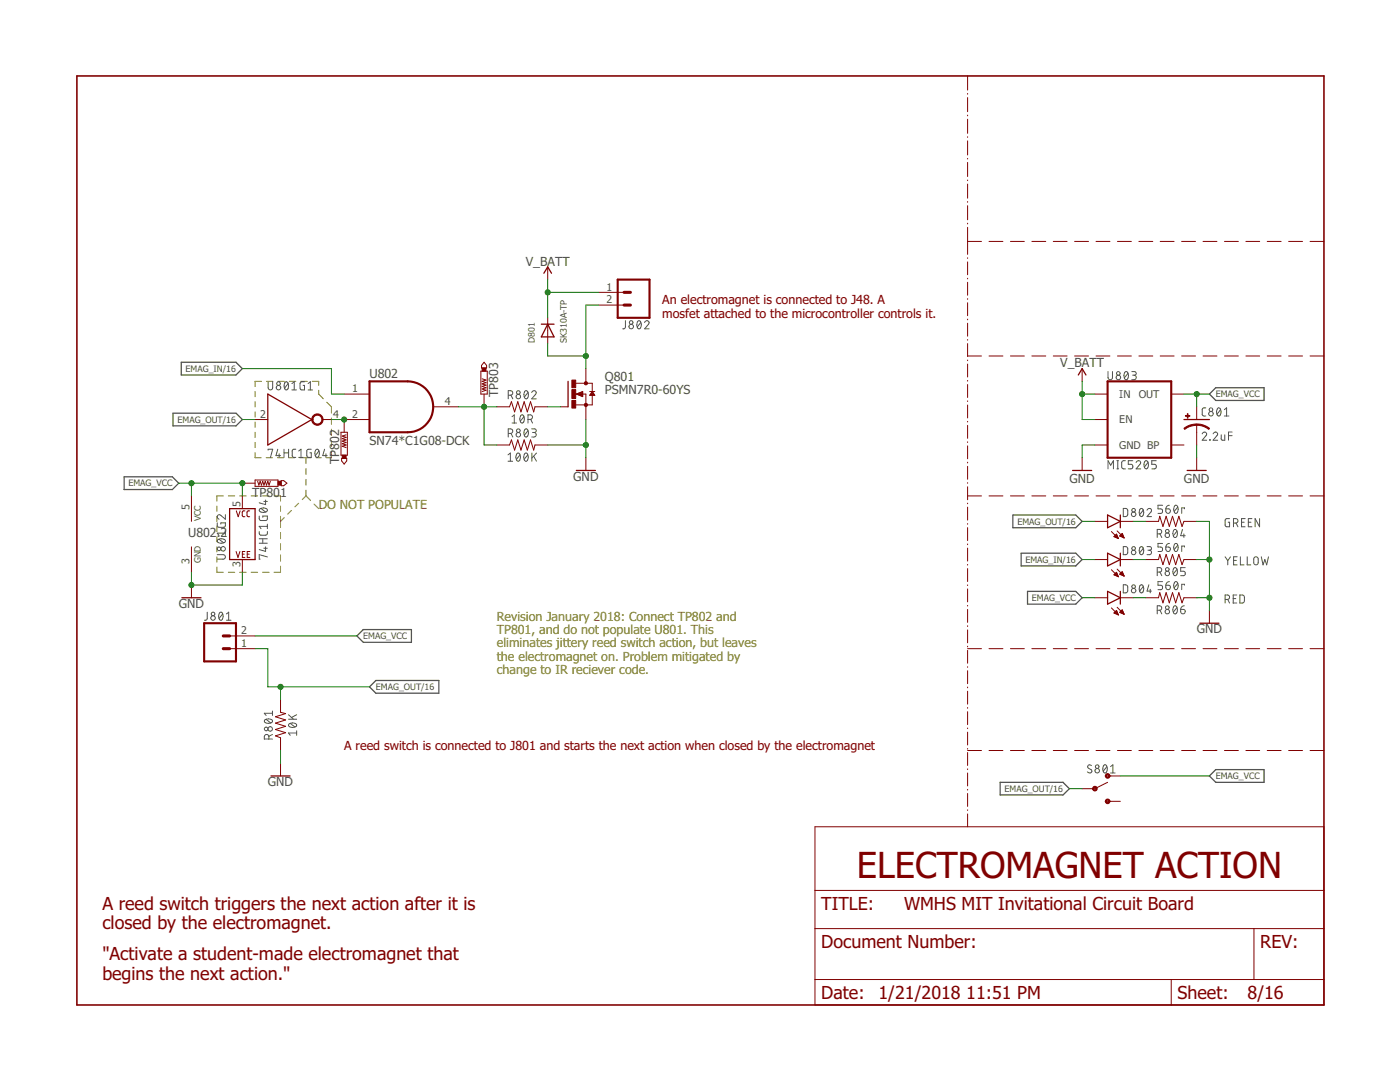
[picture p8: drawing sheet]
<svg xmlns="http://www.w3.org/2000/svg" width="279mm" height="216mm" viewBox="0 0 279 216" stroke-linecap="round" stroke-linejoin="round" font-family="sans-serif">
<g fill="none" stroke="#808000" stroke-width=".2">
<path d="M50.9 78.1v1.1M52.2 76.1h-1.3v1M53.2 76.1h1.3M55.5 76.1h1.2M57.7 76.1h1.3M60 76.1h1.3M62.3 76.1h1.3v.8M63.6 77.9v.7l.9 1M44.6 99h-1.3v1M45.6 99h1.2M47.8 99h1.3M50.1 99h1.3"/>
<path d="M50.9 80.2v1M50.9 82.2v1M50.9 84.2v1.1M50.9 86.3v1M50.9 88.3v1M50.9 90.3v1h1.2M52.4 99h1.3M53.1 91.3h1.3M54.7 99h1.3v1M55.4 91.3h1.2M57.6 91.3h1.2M59.8 91.3h2.3"/>
<path d="M61.1 99l-.8 .7M61.1 91.3v1.2M61.1 93.5v1.2M61.1 95.7v1.1M61.1 97.8v1.2M61.1 99l.9 .9M63.1 91.3h1M65.2 80.3l.9 .9v1.2M66.1 90.1v1.2h-1M66.1 83.4v1.2M66.1 85.6v1.3M66.1 87.9v1.2"/>
<path d="M43.3 101v1M43.3 103v1.1M43.3 105.1v1M43.3 107.1v1M43.3 109.1v1M43.3 111.1v1.1M43.3 113.2v1h1.3M45.6 114.2h1.2M47.8 114.2h1.3M50.1 114.2h1.3M52.4 114.2h1.3M56 113v1.2h-1.3"/>
<path d="M56 101v1M56 103v2.3M56 106.3v1.2M56 108.5v1.2M56 110.7v1.3M56.7 103.3l-.7 .7M58.2 101.9l-.8 .7M59.6 100.4l-.7 .7M62.7 100.6l.9 .9"/>
</g>
<g fill="none" stroke="#505050" stroke-width=".2">
<path d="M53.5 76.2v1.2a.46 .46 0 0 0 .5 .4 .46 .46 0 0 0 .4-.4v-1.2M56.9 76.3l.2-.1a.97 .97 0 0 1 0 1.6 1.02 1.02 0 0 1-.2-1.5zM57.5 76.5l-.7 .9M58.3 76.5l.4-.3v1.6M58.3 77.8h.9M60.8 76.2h-.7l-.2 .2v1l.2 .4h.7v-.9h-.3M61.5 77.8h.9M61.5 76.5l.4-.3v1.6M101.4 78.9h.5a.46 .46 0 0 0 .4-.5 .46 .46 0 0 0-.4-.4h-.5v1.6M102 78.9l.3 .7M104.8 78.1l.2-.1a.97 .97 0 0 1 0 1.6 1.02 1.02 0 0 1-.2-1.5zM105.4 78.3l-.8 .9"/>
<path d="M106.1 78.3a.45 .45 0 0 1 .6-.3 .45 .45 0 0 1 .2 .7l-.8 .9h.9M124.8 64v1.4l-.2 .2h-.3M127.3 64.1l.2-.1a.95 .95 0 0 1 0 1.6 1.04 1.04 0 0 1-.2-1.5zM127.9 64.3l-.7 1M128.7 64.3a.44 .44 0 0 1 .6-.3 .44 .44 0 0 1 .1 .7l-.7 .9h.8M221.1 74.1v1.2a.44 .44 0 0 0 .5 .5 .44 .44 0 0 0 .4-.5v-1.2M224.5 74.3l.2-.2a.95 .95 0 0 1 0 1.7 1.04 1.04 0 0 1-.2-1.5zM225.1 74.5l-.7 .9M225.9 74.1h.5a.36 .36 0 0 1 .4 .4 .36 .36 0 0 1-.4 .4h-.4M226.3 74.9a.46 .46 0 0 1 .5 .4 .46 .46 0 0 1-.5 .5h-.4M53 99.8v.9l-1.3-.4M53.5 89.8v-.2h.9l-.4 1.7"/>
<path d="M55.4 89.6l-.3 1.3h.9M55.7 90.6v.7M56.7 89.6v1.7M56.7 90.4h.9M57.6 89.6v1.7M59 89.6l-.5 .1-.2 .3v1l.2 .2 .5 .1M59.6 91.3h.9M59.6 90l.5-.4v1.7M62.1 89.6l-.7 .1-.1 .2-.1 1 .2 .3 .7 .1v-.9h-.3M63.1 89.7l.2-.1a.97 .97 0 0 1 0 1.7 1 1 0 0 1-.2-1.6zM63.6 90l-.7 .9M64.8 89.6l-.4 1.3h.9"/>
<path d="M65 90.6v.7M101.4 90.8l.5-.4v1.6M101.4 92h.9M101.4 86.5h.5a.46 .46 0 0 0 .4-.5 .46 .46 0 0 0-.4-.4h-.5v1.6M102 86.5l.3 .7M102.2 83.1l.4-.3v1.6M102.2 84.4h.9M103.2 90.5l.2-.1a.97 .97 0 0 1 0 1.6 1.02 1.02 0 0 1-.2-1.5zM103.8 90.8l-.7 .9M103.9 82.9l.3-.1a.97 .97 0 0 1 0 1.6 1.02 1.02 0 0 1-.3-1.5zM104.6 83.1l-.8 1M104.7 90.5l.3-.1a.95 .95 0 0 1 0 1.6 1.04 1.04 0 0 1-.3-1.5z"/>
<path d="M104.8 85.7l.2-.1a.97 .97 0 0 1 0 1.6 1.02 1.02 0 0 1-.2-1.5zM105.3 90.8l-.7 .9M105.4 83.7h.4a.46 .46 0 0 0 .5-.5 .46 .46 0 0 0-.5-.4h-.4v1.6M105.4 85.9l-.8 .9M105.9 83.7l.4 .7M106.1 85.6h.6a.36 .36 0 0 1 .3 .3 .36 .36 0 0 1-.3 .4h-.4M106.2 90.4v1.6M106.5 91l.6 1M106.6 86.3a.46 .46 0 0 1 .4 .5 .46 .46 0 0 1-.4 .4h-.5M107.1 90.4l-.9 1M221.1 93.6v-1.7l.6 .9 .5-.9v1.7M222.9 93.6h.3"/>
<path d="M222.9 91.9h.3M223.1 91.9v1.7M224.6 91.9h-.5l-.2 .4 .1 1.2 .6 .1M226.1 91.9h-.9v.7h.5a.46 .46 0 0 1 .4 .5 .46 .46 0 0 1-.4 .5h-.5M226.7 92.3a.44 .44 0 0 1 .7-.4 .44 .44 0 0 1 .1 .7l-.8 1h.9M228.5 92l.2-.1a.97 .97 0 0 1 0 1.7 1.01 1.01 0 0 1-.2-1.6zM229.1 92.3l-.7 .9M230.8 91.9h-.9v.7h.5a.46 .46 0 0 1 .4 .5 .46 .46 0 0 1-.4 .5h-.5M239.9 86.6a.44 .44 0 0 1 .7-.4 .44 .44 0 0 1 .1 .7l-.8 .9h.9M240.6 81.4h-.5l-.2 .3v1.1l.2 .2h.5M241.4 87.7l.1 .1zM242.1 86.6a.44 .44 0 0 1 .6-.4 .44 .44 0 0 1 .2 .7l-.8 .9h.9"/>
<path d="M243 81.5l.2-.1a.97 .97 0 0 1 0 1.6 1.02 1.02 0 0 1-.2-1.5zM243.6 81.7l-.7 1M243.7 86.8v.9l.3 .1h.4v-1M244.3 83h1M244.3 81.7l.5-.3v1.6M245.2 86.9h.7M245.9 86.2h-.7v1.6M43.3 110.7h1.2a.44 .44 0 0 1 .5 .4 .44 .44 0 0 1-.5 .5h-1.2M43.3 104.3v.6l.3 .3h1l.4-.2v-.7h-.9v.3M43.5 107.7a1.02 1.02 0 0 1 1.5 .2 .97 .97 0 0 1-1.7 0zM43.7 107.6l.9 .7M45 102.7v.9l-.9-.8a.44 .44 0 0 0-.7 .2 .44 .44 0 0 0 .3 .6"/>
<path d="M45 106.4h-1.7l.4 .4M45 105.9v.9M51.7 106.1l.1 .5 .3 .2h1l.2-.2 .1-.5M51.7 103v.5l.3 .3 1 .1 .3-.2 .1-.7h-.9v.2M51.7 108.4h1.7M51.7 107.5h1.7M51.8 101.6a1.02 1.02 0 0 1 1.6 .2 .97 .97 0 0 1-1.7 0zM52.1 101.5l.9 .7M52.5 107.5v.9M52.6 109.4h.8M52.6 100.1h.8M53 109.1v.9l-1.3-.3"/>
<path d="M53.4 111.1l-1.7-.4v.9h.2M53.4 104.6v.9M53.4 105h-1.7l.4 .5M224.2 116.7h.6l.2 .3v1l-.2 .3h-.6zM224.2 109.1h.6l.2 .2v1.1l-.2 .3h-.6zM224.2 101.5h.6l.2 .2v1.1l-.2 .2-.6 .1zM227.6 116.8l.2-.1a.93 .93 0 0 1 0 1.6 1.02 1.02 0 0 1-.2-1.5zM227.6 109.2l.2-.1a.93 .93 0 0 1 0 1.6 1.02 1.02 0 0 1-.2-1.5zM227.6 101.6l.2-.1a.95 .95 0 0 1 0 1.6 1.06 1.06 0 0 1-.2-1.5zM228.2 117.1l-.8 .8M228.2 109.4l-.8 .9M228.2 101.8l-.8 .9"/>
<path d="M228.9 109.1h.5a.36 .36 0 0 1 .4 .3 .36 .36 0 0 1-.4 .4h-.3M228.9 101.8a.44 .44 0 0 1 .6-.3 .44 .44 0 0 1 .2 .7l-.8 .9h.9M229.3 116.7l-.4 1.2h.9M229.4 109.8a.44 .44 0 0 1 .4 .4 .44 .44 0 0 1-.4 .5h-.5M229.6 117.6v.7M230.9 114.2h.5a.44 .44 0 0 0 .5-.5 .44 .44 0 0 0-.5-.4h-.5v1.6M230.9 106.5h.5a.44 .44 0 0 0 .5-.4 .44 .44 0 0 0-.5-.5h-.5v1.7M231.5 114.2l.4 .7M231.5 106.5l.4 .8M232 116.1h-.9v.7h.5a.45 .45 0 0 1 .4 .4 .45 .45 0 0 1-.4 .5h-.5M232 108.4h-.9v.8h.5a.45 .45 0 0 1 .4 .4 .45 .45 0 0 1-.4 .4h-.5M232 100.8h-.9v.7h.5a.46 .46 0 0 1 .4 .5 .46 .46 0 0 1-.4 .4h-.5"/>
<path d="M232.7 116.8h.5a.45 .45 0 0 1 .4 .5 .45 .45 0 0 1-.5 .4 .45 .45 0 0 1-.4-.5zM232.7 109.2h.5a.45 .45 0 0 1 .4 .5 .45 .45 0 0 1-.5 .3 .45 .45 0 0 1-.4-.4zM232.7 101.5h.5a.45 .45 0 0 1 .4 .5 .45 .45 0 0 1-.5 .4 .45 .45 0 0 1-.4-.4zM233.4 116.1l-.4 .1-.3 .6M233.4 108.4l-.4 .2-.3 .6M233.4 100.8l-.4 .1-.3 .6M234.3 113.4l.2-.1a.95 .95 0 0 1 0 1.6 1 1 0 0 1-.2-1.5zM234.3 105.7l.2-.1a.95 .95 0 0 1 0 1.7 1 1 0 0 1-.2-1.6zM234.4 116.2l.3-.1a.93 .93 0 0 1 0 1.6 1.02 1.02 0 0 1-.3-1.5zM234.4 108.5l.3-.1a.93 .93 0 0 1 0 1.6 1.02 1.02 0 0 1-.3-1.5zM234.4 100.9l.3-.1a.95 .95 0 0 1 0 1.6 1.06 1.06 0 0 1-.3-1.5zM234.9 113.6l-.7 .9"/>
<path d="M234.9 106l-.7 .9M235.1 116.4l-.8 .9M235.1 108.8l-.8 .9M235.1 101.2l-.8 .9M236 105.6l-.4 1.3h.9M236.3 106.5v.8M236.4 101.5v-.2h-.6v1.1M236.4 109.2v-.2h-.6v1M236.4 116.8v-.2h-.6v1.1M236.5 113.3h-.9v.7h.6a.45 .45 0 0 1 .3 .4 .45 .45 0 0 1-.3 .5h-.6M244.5 119.6h.4a.44 .44 0 0 0 .5-.4 .44 .44 0 0 0-.5-.5h-.4v1.6M244.5 111.1l.5 .8"/>
<path d="M245 119.6l.4 .7M245 111.9v.8M245.4 103.5h-.7l-.2 .2v1l.2 .4h.7v-.9h-.3M245.6 111.1l-.6 .8M246.1 119.4h.5M246.2 104.4h.4a.44 .44 0 0 0 .5-.5 .44 .44 0 0 0-.5-.4h-.4v1.6M246.2 111.8h.5M246.7 104.4l.4 .7M246.8 118.7h-.7v1.6h.7M246.9 111.1h-.7v1.6h.7M247.4 118.7h.7l.2 .3v.9l-.2 .4h-.7zM247.5 111.1v1.6h.8"/>
<path d="M247.8 104.2h.5M248.5 103.5h-.7v1.6h.7M248.9 111.1v1.6h.7M249.1 104.2h.6M249.9 103.5h-.8v1.6h.8M250.3 111.2l.4-.1 .3 .1 .1 1.1a.44 .44 0 0 1-.4 .4 .44 .44 0 0 1-.5-.4zM251.4 103.5v1.6l-.9-1.6v1.6M251.7 111.1l.4 1.6 .3-1.1 .4 1.1 .4-1.6M41.4 122.2l-.1 1.3-.5 .3M43.8 122.3l.3-.1a.95 .95 0 0 1 0 1.6 1 1 0 0 1-.3-1.5zM44.4 122.5l-.7 .9M45.2 123.8h.9"/>
<path d="M45.2 122.5l.4-.3v1.6M230.9 121.8h.5a.44 .44 0 0 0 .5-.5 .44 .44 0 0 0-.5-.4h-.5v1.6M231.5 121.8l.4 .7M234.3 121l.2-.1a.95 .95 0 0 1 0 1.6 1 1 0 0 1-.2-1.5zM234.9 121.2l-.7 .9M235.6 121.6h.6a.45 .45 0 0 1 .3 .5 .45 .45 0 0 1-.5 .4 .45 .45 0 0 1-.4-.5zM236.3 120.9l-.4 .1-.3 .6M52.9 143.6a1.02 1.02 0 0 1 1.5 .3 .97 .97 0 0 1-1.7 0zM53.1 143.5l.9 .8M53.7 147.5v-.5a.46 .46 0 0 0-.5-.4 .46 .46 0 0 0-.5 .4v.5h1.7M54.4 146.6l-.7 .3M54.4 142.3h-1.7l.4 .5"/>
<path d="M54.4 141.9v.9M57.6 143.5h1.6M57.6 142.6l1 .9M57.7 144.5a1.04 1.04 0 0 1 1.5 .2 .95 .95 0 0 1-1.6 0zM57.9 144.3l.9 .8M59.2 146.3h-1.6l.3 .4M59.2 145.8v.9M59.2 142.6l-1 .6M217.8 152.8a.41 .41 0 0 0-.5-.2 .41 .41 0 0 0-.2 .6l.6 .4a.4 .4 0 0 1 .1 .6 .4 .4 0 0 1-.6-.1l-.2-.1M220.3 152.7l.2-.1a.97 .97 0 0 1 0 1.6 1.02 1.02 0 0 1-.2-1.5zM220.9 153l-.7 .9M221.6 153l.5-.4v1.6"/>
<path d="M221.6 154.2h.9"/>
<circle cx="55.6" cy="77.4" r=".45"/>
<circle cx="55.6" cy="76.5" r=".36"/>
<circle cx="103.4" cy="79.1" r=".45"/>
<circle cx="103.4" cy="78.3" r=".36"/>
<circle cx="126" cy="64.3" r=".36"/>
<circle cx="126" cy="65.2" r=".46"/>
<circle cx="223.2" cy="74.5" r=".36"/>
<circle cx="223.2" cy="75.3" r=".46"/>
<circle cx="103.4" cy="85.9" r=".36"/>
<circle cx="103.4" cy="86.7" r=".44"/>
<circle cx="241.7" cy="82.6" r=".45"/>
<circle cx="241.7" cy="81.7" r=".36"/>
<circle cx="43.7" cy="109.5" r=".35"/>
<circle cx="44.5" cy="109.5" r=".46"/>
<circle cx="226.2" cy="117.1" r=".36"/>
<circle cx="226.2" cy="109.4" r=".36"/>
<circle cx="226.2" cy="101.8" r=".36"/>
<circle cx="226.2" cy="117.9" r=".46"/>
<circle cx="226.2" cy="110.2" r=".46"/>
<circle cx="226.2" cy="102.6" r=".45"/>
<circle cx="233" cy="114.4" r=".45"/>
<circle cx="233" cy="106.8" r=".45"/>
<circle cx="233" cy="106" r=".36"/>
<circle cx="233" cy="113.6" r=".36"/>
<circle cx="42.5" cy="123.3" r=".45"/>
<circle cx="42.5" cy="122.5" r=".36"/>
<circle cx="233" cy="122" r=".45"/>
<circle cx="233" cy="121.2" r=".36"/>
<circle cx="53.1" cy="145.5" r=".35"/>
<circle cx="53.9" cy="145.4" r=".46"/>
<circle cx="219" cy="153.8" r=".45"/>
<circle cx="219" cy="153" r=".36"/>
</g>
<path d="M36.2 72.3h10.9l1.3 1.3-1.3 1.2h-10.9zM241.4 78.6l1.2-1.2h9.7v2.5h-9.7zM24.8 95.1h9.6l1.3 1.3-1.3 1.3h-9.6zM34.5 82.4h12.6l1.3 1.3-1.3 1.3h-12.6zM202.1 102.8h12.6l1.3 1.2-1.3 1.3h-12.6zM203.8 110.4h10.9l1.3 1.3-1.3 1.2h-10.9zM205.1 118h9.6l1.3 1.3-1.3 1.2h-9.6zM71.2 126.9l1.3-1.3h9.6v2.6h-9.6zM73.7 137.1l1.3-1.3h12.6v2.5h-12.6zM199.6 156.1h12.6l1.2 1.3-1.2 1.2h-12.6zM241.4 154.8l1.2-1.2h9.7v2.5h-9.7z" fill="none" stroke="#505050" stroke-width=".25"/>
<g fill="none" stroke="#800000" stroke-width=".2">
<path d="M193.1 15.2v2.8M193.1 18.6v.2M193.1 19.5v2.8M193.1 23v.1M193.1 23.8v2.8M193.1 27.3v.1M193.1 28.1v2.8M193.1 31.6v.1M193.1 32.4v2.8M193.1 35.9v.1M193.1 36.7v2.8M109.3 53.3v2.5"/>
<path d="M119.5 58.3h5M193.1 40.2v.2M193.1 41v2.9M193.1 44.5v.2M193.1 45.4v5.4M193.1 51.4v.2M193.1 52.3v2.5M193.1 55.5v.1M193.1 56.3v2.6M193.1 59.6v.1M193.1 48.2h2.8M197.4 48.2h2.8"/>
<path d="M201.7 48.2h2.7M205.9 48.2h2.8M210.2 48.2h2.8M214.5 48.2h2.7M218.7 48.2h2.8M223 48.2h2.8M227.3 48.2h2.8M231.5 48.2h2.8M235.8 48.2h2.8M240.1 48.2h2.8M244.4 48.2h2.7M248.6 48.2h2.8"/>
<path d="M252.9 48.2h2.8M257.2 48.2h2.7M261.5 48.2h2.7M68.7 78.6h5M96 74.1h1.2v4.5h-1.2zM96.2 75.6l.8 .2-.8 .3 .8 .2-.8 .3 .8 .3-.8 .2 .8 .3-.8 .2 .8 .3-.8 .2M96.6 72.3l.5 .6v.5h-1v-.5zM96.6 78.6v2.6M109.3 63.4v5.1M114.8 78.6h2.1v5.1M114.9 76.5h3.3v1.6M115 78.6l1.3-.5v1z"/>
<path d="M115.1 78.6h1.2M115.2 78.7h1.1M115.4 78.5h.9M115.5 78.8h.8M115.8 78.4h.5M115.8 79h.5M116.1 78.2h.2M116.1 79.1h.2M116.9 73.6v2.9M117.7 78.1h1M117.7 78.8h1M117.8 78.7h.8"/>
<path d="M117.9 78.6h.6M118 78.5h.4M118 78.4h.3M118.1 78.2h.2M118.2 78.8v2h-3.3M118.2 78.1l.5 .8h-1zM119.5 60.9h5M193.1 60.4v2.6M193.1 63.7v.1M193.1 64.5v2.6M193.1 67.8v.1M193.1 68.6v2.5"/>
<path d="M193.1 71.8v.2M193.1 72.6v2.6M193.1 75.9v.2M193.1 76.7v2.6M193.1 80v.1M193.1 71h2.8M197.4 71h2.8M201.7 71h2.7M205.9 71h2.8M210.2 71h2.8M214.5 71h2.7M216 73.6v2.5"/>
<path d="M218.5 78.6h2.5M218.7 71h2.8M223 71h2.8M227.3 71h2.8M231.5 71h2.8M233.7 78.6h2.6M235.8 71h2.8M240.1 71h2.8M244.4 71h2.7M248.6 71h2.8M252.9 71h2.8M257.2 71h2.7"/>
<path d="M261.5 71h2.7M38.2 99v5M48.4 99v2.5M48.4 96.4h2.5M50.9 83.7h2.5M50.9 95.8h4.6v1.2h-4.6zM51.4 96l.3 .8 .2-.8 .3 .8 .2-.8 .3 .8 .2-.8 .3 .8 .2-.8 .3 .8 .3-.8M56.1 95.9h.5l.7 .5-.7 .5h-.5zM64.4 83.7h1.7M68.1 86.3h1.2v4.5h-1.2zM68.2 91.5h1v.5l-.5 .6-.5-.6zM69.1 86.8l-.8 .2 .8 .3-.8 .2 .8 .3-.8 .2 .8 .3-.8 .2 .8 .3-.8 .2 .8 .3"/>
<path d="M73.7 83.7h-5v2.6M86.4 81.2h5.1M99.1 81.2h2.6l.4-1 .6 2 .6-2 .7 2 .6-2 .6 2 .7-2 .6 2 .3-1h2.5M99.1 88.8h2.6l.4-1 .6 2 .6-2 .7 2 .6-2 .6 2 .7-2 .6 2 .3-1h2.5M111.8 81.2h1.6M116.9 91.3v2.6M193.1 80.8v2.6M193.1 84.1v.1M193.1 84.9v2.6M193.1 88.2v.1M193.1 89v2.5M193.1 92.2v.2"/>
<path d="M193.1 93v2.6M193.1 96.3v.1M193.1 97.1v2.6M193.1 99h2.8M197.4 99h2.8M201.7 99h2.7M205.9 99h2.8M210.2 99h2.8M214.5 99h2.7M216 91.3v2.6M218.5 88.8h2.5M218.5 83.7h2.5"/>
<path d="M218.7 99h2.8M223 99h2.8M227.3 99h2.8M231.5 99h2.8M233.7 88.8h2.6M235.8 99h2.8M238.8 81.2v2.5M238.8 84.7v4.1M238.8 91.3v2.6M240.1 99h2.8M244.4 99h2.7M248.6 99h2.8"/>
<path d="M252.9 99h2.8M257.2 99h2.7M261.5 99h2.7M38.2 109.1v5.1M38.2 116.7v2.6M47.1 110l.4 1.2 .4-1.2M47.2 101.9l.3 1.2 .4-1.2M48.4 111.7v2.5M48.4 110.6h.3M48.9 101.9l-.4 .1-.2 .2 .1 .7 .5 .2M48.9 110h-.5v1.2h.5M49.3 110.6h.4"/>
<path d="M49.8 101.9l-.4 .1-.1 .2v.7l.5 .2M49.9 110h-.6v1.2h.6M193.1 100.4v.1M193.1 101.2v2.6M193.1 104.5v.1M193.1 105.3v2.6M193.1 108.5v.2M193.1 109.4v2.6M193.1 112.6v.2M193.1 113.5v2.5M193.1 116.7v.1M193.1 117.5v2.6"/>
<path d="M218.5 119.3h2.5M218.5 111.7h2.5M218.5 104h2.5M221.8 113.7l1.4 1.4M221.8 106.1l1.4 1.4M222.3 114.7l.5-.5 .4 .9zM222.3 107.1l.9 .4M222.3 107.1l.5-.5 .4 .9M222.3 107.1h.7M222.4 114.7h.6M222.5 106.9h.5M222.5 114.8h.6"/>
<path d="M222.5 114.5h.5M222.5 107.2h.6M222.6 106.8h.3M222.6 114.4h.3M222.7 114.3h.2M222.7 106.7h.2M222.8 114.9h.3M222.8 107.3h.3M222.9 113.6l1.4 1.4M222.9 105.9l1.4 1.4M223.1 115h.1M223.1 107.4h.1"/>
<path d="M223.5 114.6l.5-.5 .3 .9zM223.5 106.9h.7M223.5 114.5h.7M223.6 119.3h2.5M223.6 111.7h2.5M223.6 104h2.5M223.6 106.8h.5M223.6 114.4h.5M223.6 114.7h.6M223.7 107.1h.5M223.7 114.3h.4M223.7 106.7h.4"/>
<path d="M223.8 106.6h.2M223.9 114.2h.1M223.9 114.8h.4M224 106.4l-.5 .6 .8 .3M224 106.4l.3 .9M224 106.4h.1M224 107.2h.3M224.2 114.9h.1M224.3 107.3h.1M228.7 119.3h2.5l.3-1 .6 2 .6-2 .7 2 .6-2 .6 2 .7-2 .6 2 .4-1h2.5M228.7 111.7h2.5l.3-1.1 .6 2.1 .6-2.1 .7 2.1 .6-2.1 .6 2.1 .7-2.1 .6 2.1 .4-1h2.5M228.7 104h2.5l.3-1 .6 2.1 .6-2.1 .7 2.1 .6-2.1 .6 2.1 .7-2.1 .6 2.1 .4-1.1h2.5"/>
<path d="M45.8 129.4h5.1M45.8 126.9h5.1M56 139.6v2.5l1 .3-2 .6 2 .7-2 .6 2 .6-2 .7 2 .6-2 .6 1 .4v2.6M193.1 120.8v.1M193.1 121.6v2.6M193.1 124.9v.1M193.1 125.7v2.6M193.1 128.9v.2M193.1 129.8v2.5M193.1 133v.2M193.1 133.8v2.6M193.1 137.1v.1"/>
<path d="M193.1 137.9v2.6M193.1 129.4h2.8M197.4 129.4h2.8M201.7 129.4h2.7M205.9 129.4h2.8M210.2 129.4h2.8M214.5 129.4h2.7M218.7 129.4h2.8M221.8 121.3l1.4 1.4M222.3 122.3l.5-.5 .4 .9zM222.4 122.3h.6M222.4 122.4h.7"/>
<path d="M222.5 122.1h.5M222.6 122h.3M222.7 122.5h.4M222.7 121.9h.2M222.9 121.2l1.4 1.4M223 129.4h2.8M223 122.6h.2M223.5 122.2l.5-.5 .3 .9zM223.5 122.1h.7M223.6 122.3h.6M223.6 122h.5M223.8 121.9h.2"/>
<path d="M223.9 122.4h.4M223.9 121.8h.1M224.2 122.5h.1M227.3 129.4h2.8M231.5 129.4h2.8M235.8 129.4h2.8M240.1 129.4h2.8M241.4 121.8v2.6M244.4 129.4h2.7M248.6 129.4h2.8M252.9 129.4h2.8M257.2 129.4h2.7"/>
<path d="M261.5 129.4h2.7M56 152.3v2.5M193.1 141.2v.1M193.1 142v2.6M193.1 145.3v.1M193.1 146.1v2.6M193.1 149.4v.1M193.1 150.2v2.5M193.1 153.4v.2M193.1 154.2v2.6M193.1 157.5v.1M193.1 158.3v2.6"/>
<path d="M193.1 149.8h2.8M197.4 149.8h2.8M201.7 149.8h2.7M205.9 149.8h2.8M210.2 149.8h2.8M214.5 149.8h2.7M218.7 149.8h2.8M221 156.1l-2.5 1.3h-2.5M221 159.9h2.6M221 154.8h2.6M223 149.8h2.8M227.3 149.8h2.8"/>
<path d="M231.5 149.8h2.8M235.8 149.8h2.8M240.1 149.8h2.8M244.4 149.8h2.7M248.6 149.8h2.8M252.9 149.8h2.8M257.2 149.8h2.7M261.5 149.8h2.7M162.6 165h101.6v35.5h-101.6zM162.6 177.7h101.6M193.1 161.6v.1M193.1 162.4v2.6"/>
<path d="M162.6 185.3h101.6M162.6 195.5h101.6M233.7 195.5v5M250.3 185.3v10.2"/>
</g>
<path d="M15.3 15.2h248.9v185.3h-248.9z" fill="none" stroke="#800000" stroke-width=".32"/>
<path d="M123.3 55.8h6.3v7.6h-6.3zM73.7 76.1h7.7a5.1 5.1 0 0 1 5.1 5.1 5.1 5.1 0 0 1-5.1 5.1h-7.7zM221 76.1h12.7v15.2h-12.7zM40.7 124.4h6.4v7.6h-6.4z" fill="none" stroke="#800000" stroke-width=".42"/>
<path d="M124.5 58.3h1.3M124.5 60.9h1.3M44.6 126.9h1.2M44.6 129.4h1.2" fill="none" stroke="#800000" stroke-width=".61"/>
<g fill="none" stroke="#800000" stroke-width=".25">
<path d="M108.5 54.5l.8-1.2 .8 1.2M53.4 78.6l8.8 5.1-8.8 5.1zM108 64.7h2.6M109.3 64.7l1.3 2.5h-2.6zM113.4 76.1v5.1M215.2 74.8l.8-1.2 .7 1.2M115 93.9h3.8M214.1 93.9h3.8M236.3 83.7h5.1M236.9 93.9h3.8M36.3 119.3h3.8M45.8 101.5h5.1v10.2h-5.1z"/>
<path d="M221 118l2.6 1.3-2.6 1.2zM221 102.8l2.6 1.2-2.6 1.3zM221 110.4l2.6 1.3-2.6 1.2zM223.6 102.8v2.5M223.6 110.4v2.5M223.6 118v2.5M239.5 124.4h3.8M54.1 154.8h3.8"/>
</g>
<g fill="#800000" stroke="#800000" stroke-width=".2">
<path d="M238.8 84.6l1.4 .2 1.2 .7-.2 .2-1.3-.7-1.1-.1z" fill-rule="evenodd"/>
<path d="M236.3 85.5l1.2-.7 1.3-.2v.3l-1.5 .3-.9 .5z" fill-rule="evenodd"/>
<path d="M220.8 154.5a.46 .46 0 0 1 .7 .2 .46 .46 0 0 1-.4 .6 .46 .46 0 0 1-.5-.5h.2a.26 .26 0 0 1 .4-.2 .26 .26 0 0 1 0 .4 .26 .26 0 0 1-.4-.1l-.2-.1z" fill-rule="evenodd"/>
<path d="M220.8 159.5a.47 .47 0 0 1 .7 .2 .47 .47 0 0 1-.4 .7 .47 .47 0 0 1-.5-.5h.2a.26 .26 0 0 1 .4-.2 .26 .26 0 0 1 0 .4 .26 .26 0 0 1-.4-.1v-.1h-.2z" fill-rule="evenodd"/>
<path d="M218.2 157a.47 .47 0 0 1 .7 .2 .47 .47 0 0 1-.3 .6 .47 .47 0 0 1-.6-.4h.2a.26 .26 0 0 1 .4-.3 .26 .26 0 0 1 .1 .5 .26 .26 0 0 1-.4-.1l-.3-.1z" fill-rule="evenodd"/>
<path d="M62.6 82.9a1.14 1.14 0 0 1 1.8 .3 1.14 1.14 0 0 1-.8 1.6 1.14 1.14 0 0 1-1.4-1.1h.3a.89 .89 0 0 1 1.3-.7 .89 .89 0 0 1 .1 1.5 .89 .89 0 0 1-1.4-.5v-.3h-.3z" fill-rule="evenodd"/>
<circle cx="116.9" cy="76.5" r=".32"/>
<circle cx="116.9" cy="80.8" r=".32"/>
</g>
<g fill="#800000" stroke="#800000" stroke-width=".2">
<path d="M114.1 79.9h.8v1.5h-.8z"/>
<path d="M114.1 75.8h.8v1.6h-.8z"/>
<path d="M114.1 77.7h.8v1.8h-.8z"/>
<path d="M236.6 82.9h.9v.2h-.9z"/>
<path d="M237 82.5h.1v.9h-.1z"/>
<path d="M68.3 90.8h.8v.7h-.8z"/>
<path d="M96.2 73.4h.8v.7h-.8z"/>
<path d="M55.5 96h.6v.8h-.6z"/>
</g>
<g fill="none" stroke="#008000" stroke-width=".2">
<path d="M109.3 55.8v7.6M109.3 58.3h10.2M48.4 73.6h17.7v5h2.6M109.3 68.5v2.5h7.6M119.5 60.9h-2.6v12.7M216 78.6h2.5M216 76.1v7.6h2.5M236.3 78.6h5.1M238.8 78.6v2.6M35.7 96.4h12.7v2.6M38.2 96.4v2.6M48.4 83.7h2.5"/>
<path d="M66.1 83.7h2.6M91.5 81.2h7.6M96.6 81.2v7.6h2.5M109.3 88.8h7.6M109.3 81.2h2.5M116.9 83.7v7.6M218.5 88.8h-2.5v2.5M238.8 88.8v2.5M38.2 114.2v2.5h10.2v-2.5M216 119.3h2.5M216 104h2.5M216 111.7h2.5"/>
<path d="M226.1 119.3h2.6M226.1 104h2.6M226.1 111.7h2.6M238.8 119.3h2.6M238.8 104h2.6v17.8M238.8 111.7h2.6M50.9 126.9h20.3M50.9 129.4h2.5v7.7h20.3M56 137.1v2.5M56 149.8v2.5M213.4 157.4h2.6M223.6 154.8h17.8"/>
</g>
<g fill="#008000" stroke="#008000" stroke-width=".2">
<circle cx="238.8" cy="78.6" r=".51"/>
<circle cx="38.2" cy="96.4" r=".51"/>
<circle cx="48.4" cy="96.4" r=".51"/>
<circle cx="116.9" cy="88.8" r=".51"/>
<circle cx="241.4" cy="111.7" r=".51"/>
<circle cx="241.4" cy="119.3" r=".51"/>
<circle cx="38.2" cy="116.7" r=".51"/>
<circle cx="109.3" cy="58.3" r=".51"/>
<circle cx="216" cy="78.6" r=".51"/>
<circle cx="116.9" cy="71" r=".51"/>
<circle cx="56" cy="137.1" r=".51"/>
<circle cx="68.7" cy="83.7" r=".51"/>
<circle cx="96.6" cy="81.2" r=".51"/>
</g>
<text font-size="7.2" fill="#800000" x="171" y="175.1">ELECTROMAGNET ACTION</text>
<g font-size="3.6" fill="#800000">
<text x="20.4" y="181.5">A reed switch triggers the next action after it is</text>
<text x="20.4" y="185.3">closed by the electromagnet.</text>
<text x="163.9" y="181.5">TITLE:</text>
<text x="180.4" y="181.5">WMHS MIT Invitational Circuit Board</text>
<text x="20.4" y="191.6">&quot;Activate a student-made electromagnet that</text>
<text x="163.9" y="189.1">Document Number:</text>
<text x="251.5" y="189.1">REV:</text>
<text x="20.4" y="195.5">begins the next action.&quot;</text>
<text x="163.9" y="199.3">Date:</text>
<text x="175.3" y="199.3">1/21/2018</text>
<text x="192.8" y="199.3">11:51 PM</text>
<text x="235" y="199.3">Sheet:</text>
<text x="249" y="199.3">8/16</text>
</g>
<g font-size="2.5" fill="#505050">
<text x="104.9" y="53">V_BATT</text>
<text x="73.8" y="75.5">U802</text>
<text x="120.7" y="76.1">Q801</text>
<text x="211.6" y="73.3">V_BATT</text>
<text x="99.4" y="79.2" transform="rotate(-90 99.4 79.2)">TP803</text>
<text x="120.7" y="78.6">PSMN7R0-60YS</text>
<text x="73.8" y="88.8">SN74*C1G08-DCK</text>
<text x="67.7" y="92.6" transform="rotate(-90 67.7 92.6)">TP802</text>
<text x="114.4" y="95.9">GND</text>
<text x="50.3" y="99.2">TP801</text>
<text x="213.4" y="96.4">GND</text>
<text x="236.3" y="96.4">GND</text>
<text x="37.6" y="107.2">U802.2</text>
<text x="35.7" y="121.3">GND</text>
<text x="238.8" y="126.4">GND</text>
<text x="53.5" y="156.9">GND</text>
</g>
<g font-size="2.5" fill="#800000">
<text x="132.2" y="60.7">An electromagnet is connected to J48. A</text>
<text x="132.2" y="63.4">mosfet attached to the microcontroller controls it.</text>
<text x="68.7" y="149.7">A reed switch is connected to J801 and starts the next action when closed by the electromagnet</text>
</g>
<g font-size="2.5" fill="#808000">
<text x="63.6" y="101.5">DO NOT POPULATE</text>
<text x="99.2" y="123.8">Revision January 2018: Connect TP802 and</text>
<text x="99.2" y="126.5">TP801, and do not populate U801. This</text>
<text x="99.2" y="129.2">eliminates jittery reed switch action, but leaves</text>
<text x="99.2" y="131.8">the electromagnet on. Problem mitigated by</text>
<text x="99.2" y="134.5">change to IR reciever code.</text>
</g>
<g font-size="2.1" fill="#505050">
<text x="121" y="58">1</text>
<text x="121" y="60.5">2</text>
<text x="51.9" y="83.4">2</text>
<text x="66.5" y="83.4">4</text>
<text x="70.3" y="78.3">1</text>
<text x="70.3" y="83.4">2</text>
<text x="88.8" y="80.8">4</text>
<text x="223.4" y="79.4">IN</text>
<text x="227.3" y="79.4">OUT</text>
<text x="223.4" y="89.6">GND BP</text>
<text x="223.4" y="84.5">EN</text>
<text x="37.8" y="101.7" transform="rotate(-90 37.8 101.7)">5</text>
<text x="48" y="101.1" transform="rotate(-90 48 101.1)">5</text>
<text x="37.8" y="112.6" transform="rotate(-90 37.8 112.6)">3</text>
<text x="48" y="113.2" transform="rotate(-90 48 113.2)">3</text>
<text x="48.2" y="129.1">1</text>
<text x="48.2" y="126.5">2</text>
</g>
<g font-size="1.8" fill="#505050">
<text x="106.8" y="68.5" transform="rotate(-90 106.8 68.5)">D801</text>
<text x="113.1" y="68.5" transform="rotate(-90 113.1 68.5)">SK310A-TP</text>
<text x="37" y="74.2">EMAG_IN/16</text>
<text x="242.6" y="79.3">EMAG_VCC</text>
<text x="35.4" y="84.4">EMAG_OUT/16</text>
<text x="25.6" y="97.1">EMAG_VCC</text>
<text x="40.1" y="104" transform="rotate(-90 40.1 104)">VCC</text>
<text x="203" y="104.7">EMAG_OUT/16</text>
<text x="40.1" y="112.4" transform="rotate(-90 40.1 112.4)">GND</text>
<text x="204.6" y="112.3">EMAG_IN/16</text>
<text x="205.9" y="119.9">EMAG_VCC</text>
<text x="72.5" y="127.5">EMAG_VCC</text>
<text x="75" y="137.7">EMAG_OUT/16</text>
<text x="242.6" y="155.5">EMAG_VCC</text>
<text x="200.5" y="158">EMAG_OUT/16</text>
</g>
</svg>
